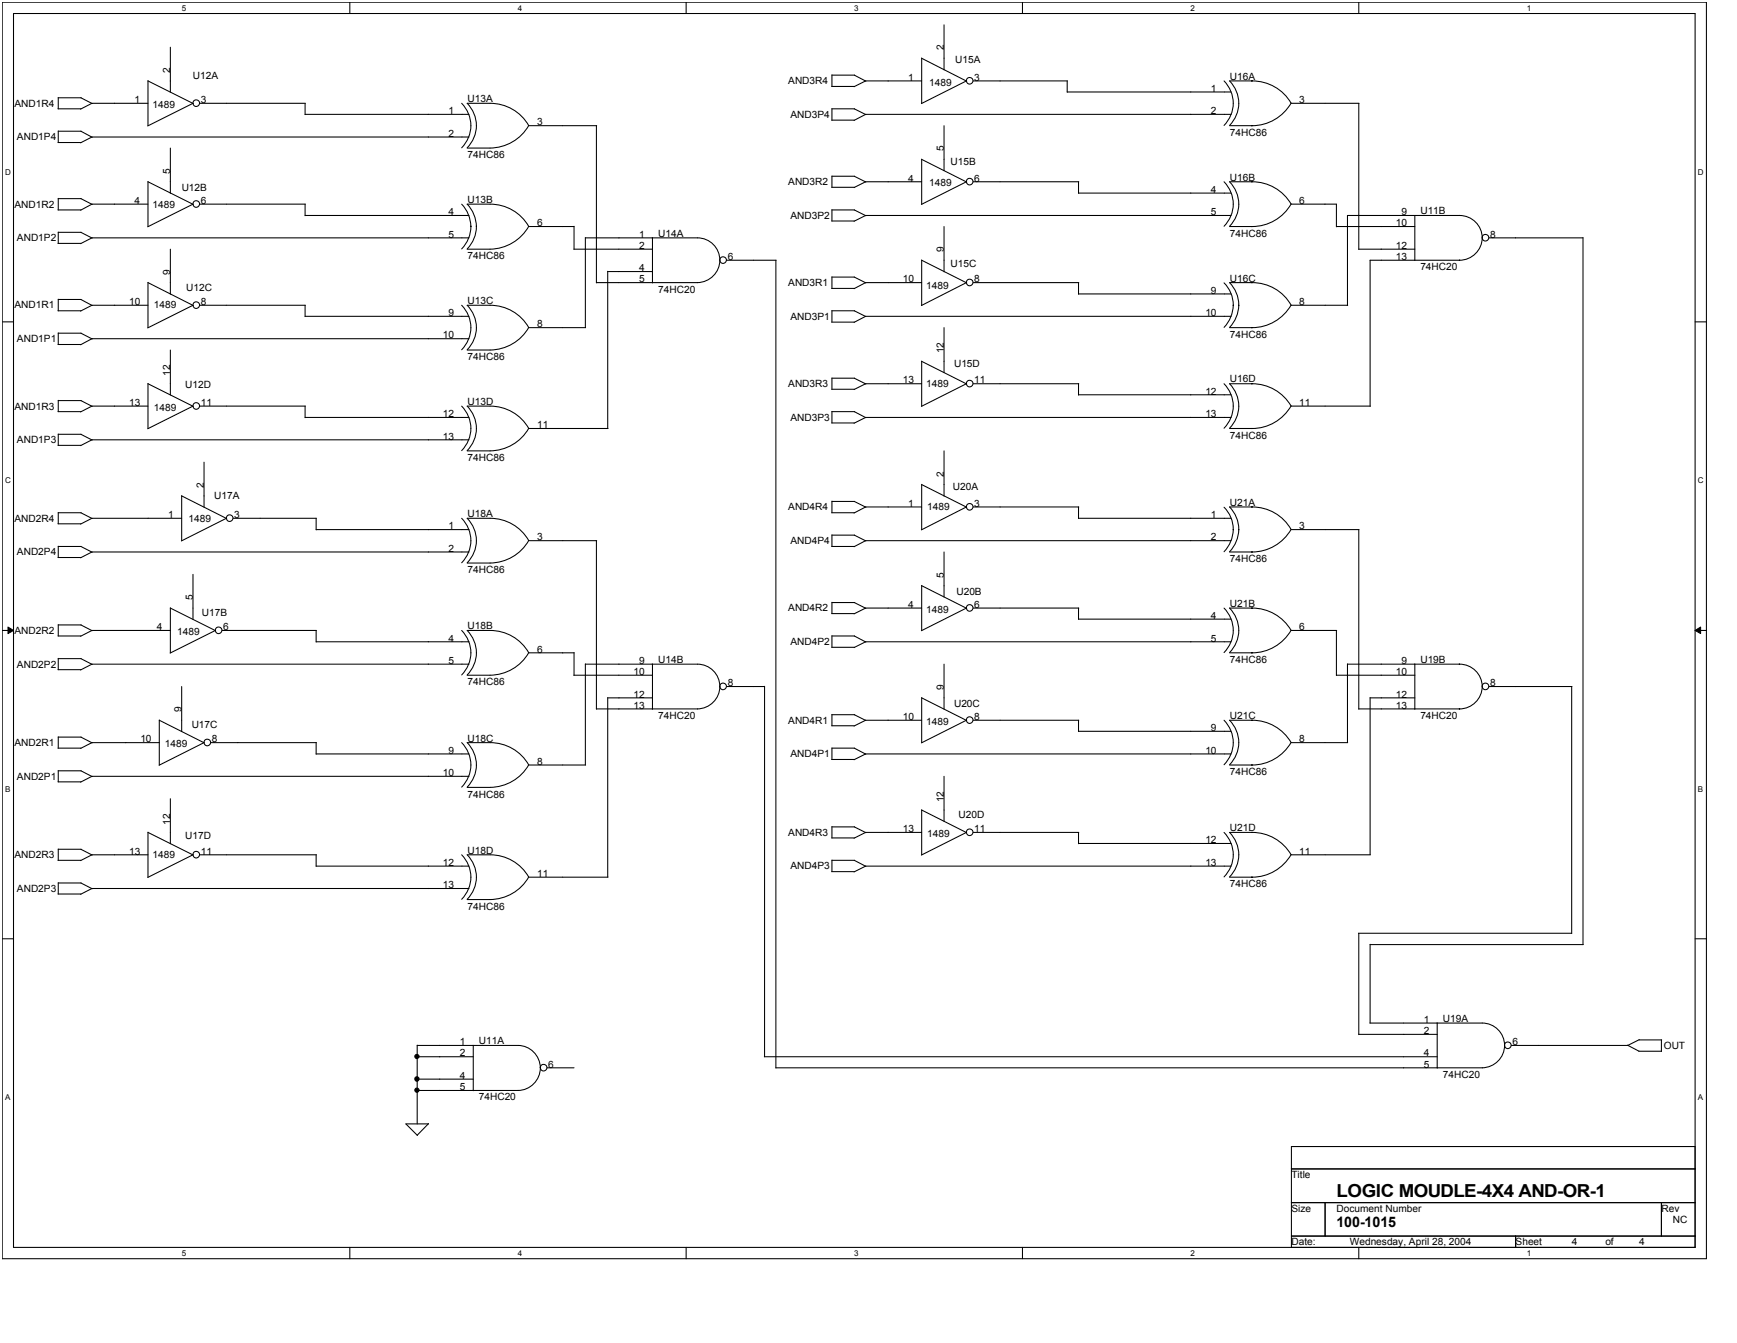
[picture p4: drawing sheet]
<svg xmlns="http://www.w3.org/2000/svg" width="279mm" height="216mm" viewBox="0 0 279 216" stroke-linecap="round" stroke-linejoin="round" font-family="sans-serif">
<path d="M.4 .4h274.1v202h-274.1zM2.2 2.2h270.5v198.3h-270.5z" fill="none" stroke="#000" stroke-width=".17"/>
<g fill="#fff">
<path d="M29.2 .6h.7v1.4h-.7z"/>
<path d="M29.2 200.7h.7v1.4h-.7z"/>
</g>
<path d="M56.3 .4v1.8M56.3 200.5v1.9" fill="none" stroke="#000" stroke-width=".17"/>
<g fill="#fff">
<path d="M83.3 .6h.7v1.4h-.7z"/>
<path d="M83.3 200.7h.7v1.4h-.7z"/>
</g>
<path d="M110.4 .4v1.8M110.4 200.5v1.9" fill="none" stroke="#000" stroke-width=".17"/>
<g fill="#fff">
<path d="M137.4 .6h.7v1.4h-.7z"/>
<path d="M137.4 200.7h.7v1.4h-.7z"/>
</g>
<path d="M164.5 .4v1.8M164.5 200.5v1.9" fill="none" stroke="#000" stroke-width=".17"/>
<g fill="#fff">
<path d="M191.5 .6h.7v1.4h-.7z"/>
<path d="M191.5 200.7h.7v1.4h-.7z"/>
</g>
<path d="M218.6 .4v1.8M218.6 200.5v1.9" fill="none" stroke="#000" stroke-width=".17"/>
<g fill="#fff">
<path d="M245.6 .6h.7v1.4h-.7z"/>
<path d="M245.6 200.7h.7v1.4h-.7z"/>
<path d="M.8 26.9h.9v1.4h-.9z"/>
<path d="M273.1 26.9h.9v1.4h-.9z"/>
<path d="M.8 76.5h.9v1.4h-.9z"/>
<path d="M273.1 76.5h.9v1.4h-.9z"/>
</g>
<path d="M.4 51.7h1.8M272.7 51.7h1.8" fill="none" stroke="#000" stroke-width=".17"/>
<g fill="#fff">
<path d="M.8 126.1h.8v1.4h-.8z"/>
<path d="M273.1 126.1h.8v1.4h-.8z"/>
</g>
<path d="M.4 101.4h1.8M272.7 101.4h1.8" fill="none" stroke="#000" stroke-width=".17"/>
<path d="M1.3 100.8l.9 .6-.9 .5zM272.7 101.4l.8-.6v1.1z" fill="#000"/>
<path d="M1.3 100.8l.9 .6-.9 .5zM272.7 101.4l.8-.6v1.1z" fill="none" stroke="#000" stroke-width=".16"/>
<g fill="#fff">
<path d="M.8 175.7h.8v1.4h-.8z"/>
<path d="M273.1 175.7h.8v1.4h-.8z"/>
</g>
<g fill="none" stroke="#000" stroke-width=".17">
<path d="M9.3 17.5h3.7M9.4 15.7v1.8M9.4 15.7h3.7M13 15.7l1.8 .9M23.8 16.6h-9l-1.8 .9M23.8 13l7.3 3.6M23.8 13v7.2M27.4 7.6v7.2M31 16.6l-7.2 3.6M32.1 16.6h17M49.1 18.4h26.3M49.1 16.6v1.8"/>
<path d="M74.3 16.6a5.1 5.1 0 0 1 0 7.2M133.8 13.9h3.6M133.8 19.3h3.6M133.8 17.5h3.7M133.8 12v1.9M133.8 17.5v1.8M133.8 12.1h3.7M137.4 12.1l1.9 1M137.4 17.5l1.9 .9M148.3 9.3v7.3M148.3 9.4l7.2 3.7M148.3 13h-9.1l-1.8 .9"/>
<path d="M151.9 4v7.2M155.4 13l-7.2 3.6M156.5 13h15.2M171.7 14.8h26.3M171.7 13v1.8M196.9 13a5.1 5.1 0 0 1 0 7.2M198 18.4h-58.8l-1.8 1M207.7 16.6a7.2 7.2 0 0 0-6.4-3.6h.1h-3.6a5.1 5.1 0 0 1 0 7.2M207.7 16.6a7.3 7.3 0 0 1-6.4 3.6h.1h-3.6M207.7 16.6h10.9M218.6 16.6v23.5M9.3 33.8h3.7"/>
<path d="M9.3 39.1h3.7M9.3 22.9h3.7M9.4 21.1v1.8M9.4 31.9v1.9M9.4 37.3v1.8M9.4 31.9h3.7M9.4 37.3h3.7M9.4 21.1h3.7M13 31.9l1.8 1M13 37.3l1.8 1M13 21.1l1.8 1M23.8 32.8h-9l-1.8 1"/>
<path d="M23.8 29.2v7.2M23.8 29.2l7.3 3.7M27.4 23.8v7.3M31 32.8l-7.2 3.7M32.1 32.8h17M49.1 34.6h26.3M49.1 32.8v1.9M74.3 32.8a5.4 5.4 0 0 1 1.4 3.6 5.2 5.2 0 0 1-1.4 3.6M75.4 22h-60.6l-1.8 1M75.4 38.2h-60.6l-1.8 1M85.1 20.2a7.1 7.1 0 0 0-6.3-3.6h-3.7a5.1 5.1 0 0 1 0 7.2M85.1 20.2a7.2 7.2 0 0 1-6.3 3.6h-3.7"/>
<path d="M85.1 36.4a7.1 7.1 0 0 0-6.3-3.6h-3.7a5.4 5.4 0 0 1 1.5 3.6 5.2 5.2 0 0 1-1.5 3.6M85.1 36.4a7.3 7.3 0 0 1-6.3 3.7h-3.7M85.1 20.2h10.9M85.1 36.4h7.2M92.3 36.4v3.7M94.2 38.2h18a3.6 3.6 0 0 1 3.6 3.6 3.6 3.6 0 0 1-3.6 3.6M94.2 38.2v14.5M95.9 20.2v25.3M104.9 38.2v7.3M133.8 30.1h3.6M133.8 35.5h3.6M133.8 33.8h3.7"/>
<path d="M133.8 28.3v1.8M133.8 33.7v1.8M133.8 28.3h3.7M137.4 28.3l1.9 1M137.4 33.8l1.9 .9M148.3 29.2h-9.1l-1.8 1M148.3 25.6v7.2M148.3 25.6l7.2 3.7M151.9 20.2v7.2M151.9 36.4v7.3M155.4 29.2l-7.2 3.7M156.5 29.2h17"/>
<path d="M173.5 31h24.5M173.5 29.2v1.9M196.9 29.2a5.1 5.1 0 0 1 0 7.2M198 34.6h-58.8l-1.8 1M207.7 32.8a7.2 7.2 0 0 0-6.4-3.6h.1h-3.6a5.1 5.1 0 0 1 0 7.2M207.7 32.8a7.2 7.2 0 0 1-6.4 3.6h.1h-3.6M207.7 32.8h7.3v3.7M215 36.4h12.6M227.6 34.6v7.3M239.5 38.2h15.1M254.6 38.2v113.7M9.3 50h3.7"/>
<path d="M9.3 55.4h3.7M9.4 48.1h3.7M9.4 48.1v1.9M9.4 53.5v1.9M9.4 53.6h3.7M13 48.1l1.8 1M13 53.6l1.8 .9M23.8 45.4v7.3M23.8 45.4l7.3 3.7M23.8 49.1h-9l-1.8 .9M27.4 40.1v7.2M27.4 56.3v7.2"/>
<path d="M31 49.1l-7.2 3.6M32.1 49.1h17M49.1 50.9h26.3M49.1 49.1v1.8M74.3 49.1a5.1 5.1 0 0 1 0 7.1M75.4 54.5h-60.6l-1.8 .9M85.1 52.7a7.1 7.1 0 0 0-6.3-3.6h-3.7a5.1 5.1 0 0 1 0 7.1M85.1 52.6a7.2 7.2 0 0 1-6.3 3.7h-3.7M85.1 52.7h9.1M92.3 40.1h12.6M95.9 45.4h16.3M97.8 43.7h7.1"/>
<path d="M97.8 43.6v25.3M116.9 41.8h7.9M124.8 41.8v129.9M133.8 46.4h3.6M133.8 51.8h3.6M133.8 50h3.7M133.8 44.5h3.7M133.8 44.5v1.9M133.8 49.9v1.9M137.4 44.5l1.9 1M137.4 50l1.9 .9M148.3 41.8l7.2 3.7"/>
<path d="M148.3 41.8v7.3M148.3 58v7.3M148.3 45.4h-9.1l-1.8 1M148.3 58.1l7.2 3.6M151.9 52.7v7.2M155.4 45.4l-7.2 3.7M156.5 45.4h17M173.5 47.3h24.5M173.5 45.4v1.9M196.9 45.5a5 5 0 0 1 1.5 3.6l-.2 1.1-.3 1-1 1.4M198 50.9h-58.8l-1.8 .9M207.7 49.1a7.1 7.1 0 0 0-6.4-3.7h.1h-3.6a5.2 5.2 0 0 1 1.5 3.7l-.2 1.1-.4 1-.9 1.4"/>
<path d="M207.7 49a7.3 7.3 0 0 1-6.4 3.7h.1h-3.6M207.7 49.1h9.1M218.6 40.1h9M234.8 41.8h-.1a3.6 3.6 0 0 0 3.7-3.6 3.6 3.6 0 0 0-3.7-3.6h-18v14.5M234.8 41.8h-14.4v23.5M9.3 66.2h3.7M9.3 71.6h3.7M9.4 64.4v1.8M9.4 69.8v1.8M9.4 64.4h3.7M9.4 69.8h3.7M13 64.4l1.8 .9"/>
<path d="M13 69.8l1.8 .9M23.8 65.3h-9l-1.8 .9M23.8 61.6v7.3M23.8 61.7l7.3 3.6M29.2 79.7l7.3 3.7M29.2 79.7v7.2M31 65.3l-7.2 3.6M32.1 65.3h17M32.8 74.3v7.2M49.1 67.1h26.3M49.1 65.3v1.8M74.3 65.3a5.1 5.1 0 0 1 0 7.1"/>
<path d="M75.4 70.7h-60.6l-1.8 .9M85.1 68.9a7.1 7.1 0 0 0-6.3-3.6h-3.7a5.1 5.1 0 0 1 0 7.1M85.1 68.8a7.2 7.2 0 0 1-6.3 3.7h-3.7M85.1 68.9h12.7M133.8 62.6h3.6M133.8 68h3.6M133.8 66.2h3.7M133.8 60.8v1.8M133.8 66.1v1.9M133.8 60.8h3.7M137.4 60.8l1.9 .9M137.4 66.2l1.9 .9"/>
<path d="M148.3 77.9v7.2M148.3 61.7h-9.1l-1.8 .9M148.3 77.9l7.2 3.6M151.9 72.5v7.3M155.4 61.7l-7.2 3.6M156.5 61.7h17M173.5 63.5h24.5M173.5 61.7v1.8M196.9 61.7a5.1 5.1 0 0 1 0 7.1M198 67.1h-58.8l-1.8 .9M207.7 65.3a7.2 7.2 0 0 0-6.4-3.6h.1h-3.6a5.1 5.1 0 0 1 0 7.1M207.7 65.2a7.3 7.3 0 0 1-6.4 3.7h.1h-3.6"/>
<path d="M207.7 65.3h12.7M9.3 84.2h3.7M9.3 89.6h3.7M9.4 82.4v1.8M9.4 87.8v1.8M9.4 82.4h3.7M9.4 87.8h3.7M13 82.4l1.8 1M13 87.8l1.8 1M27.4 97.7v7.2M27.4 97.8l7.3 3.6M29.2 83.3h-14.4l-1.8 1"/>
<path d="M31 92.3v7.3M36.4 83.3l-7.2 3.7M37.5 83.3h13.4M50.9 85.1h24.5M50.9 83.3v1.9M74.3 83.3a5.1 5.1 0 0 1 0 7.2M75.4 88.7h-60.6l-1.8 1M85.1 86.9a7.1 7.1 0 0 0-6.3-3.6h-3.7a5.1 5.1 0 0 1 0 7.2M85.1 86.9a7.2 7.2 0 0 1-6.3 3.6h-3.7M85.1 86.9h10.9M95.9 86.9v27.1M133.8 82.4h3.6"/>
<path d="M133.8 87.8h3.6M133.8 98.6h3.6M133.8 80.6v1.8M133.8 86v1.8M133.8 96.8v1.8M133.8 80.6h3.7M133.8 86h3.7M133.8 96.9h3.7M137.4 80.6l1.9 .9M137.4 86l1.9 1M137.4 96.9l1.9 .9M148.3 94.1v7.3"/>
<path d="M148.3 94.2l7.2 3.6M148.3 97.8h-9.1l-1.8 .9M148.3 81.5h-9.1l-1.8 1M151.9 88.7v7.3M155.4 97.8l-7.2 3.6M155.4 81.5l-7.2 3.7M156.5 97.8h17M156.5 81.5h17M173.5 83.3h24.5M173.5 99.5h24.5M173.5 81.5v1.9M173.5 97.8v1.8"/>
<path d="M196.9 81.5a5 5 0 0 1 1.5 3.7l-.2 1-.3 1.1-1 1.4M196.9 97.8a5.1 5.1 0 0 1 0 7.1M198 86.9h-58.8l-1.8 1M207.7 85.1a7.1 7.1 0 0 0-6.4-3.6h.1h-3.6a5.2 5.2 0 0 1 1.5 3.7l-.2 1-.4 1.1-.9 1.4M207.7 85.1a7.3 7.3 0 0 1-6.4 3.6h.1h-3.6M207.7 85.1h10.9M218.6 85.1v28.9M9.3 102.2h3.7M9.3 107.7h3.7M9.4 100.4v1.8M9.4 105.8v1.9M9.4 118.5v1.8"/>
<path d="M9.4 118.5h3.7M9.4 100.5h3.7M9.4 105.9h3.7M13 118.5l1.8 .9M13 100.5l1.8 .9M13 105.9l1.8 .9M25.6 119.4h-10.8l-1.8 .9M25.6 115.8l7.3 3.6M25.6 115.7v7.3M27.4 101.4h-12.6l-1.8 .9M29.2 110.4v7.2M32.8 119.4l-7.2 3.6"/>
<path d="M33.9 119.4h17M34.6 101.4l-7.2 3.6M35.7 101.4h15.2M50.9 103.2h24.5M50.9 101.4v1.8M50.9 119.4v1.8M74.3 119.4a5.1 5.1 0 0 1 0 7.1M74.3 101.4a5.1 5.1 0 0 1 0 7.1M75.4 106.8h-60.6l-1.8 .9M85.1 104.9a7.1 7.1 0 0 0-6.3-3.5h-3.7a5.1 5.1 0 0 1 0 7.1M85.1 104.9a7.2 7.2 0 0 1-6.3 3.6h-3.7M85.1 104.9h7.2"/>
<path d="M92.3 108.5h12.6M92.3 104.9v3.6M94.2 106.8h18a3.6 3.6 0 0 1 3.6 3.6 3.6 3.6 0 0 1-3.6 3.6M94.2 106.7v16.3M95.9 114h16.3M97.8 112.2h7.1M97.8 112.1v28.9M104.9 106.8v7.2M116.9 110.4h6.1M123 110.3v59.6M133.8 116.7h3.6M133.8 104.1h3.6"/>
<path d="M133.8 102.2h3.7M133.8 102.2v1.9M133.8 114.9v1.8M133.8 114.9h3.7M137.4 114.9l1.9 .9M137.4 102.2l1.9 1M148.3 112.1v7.3M148.3 112.2l7.2 3.6M148.3 115.8h-9.1l-1.8 .9M151.9 106.8v7.2M155.4 115.8l-7.2 3.6M156.5 115.8h17"/>
<path d="M173.5 117.6h24.5M173.5 115.8v1.8M196.9 115.8a5.1 5.1 0 0 1 0 7.1M198 103.2h-58.8l-1.8 .9M207.7 101.4a7.2 7.2 0 0 0-6.4-3.6h.1h-3.6a5.1 5.1 0 0 1 0 7.1M207.7 101.3a7.3 7.3 0 0 1-6.4 3.6h.1h-3.6M207.7 119.4a7.2 7.2 0 0 0-6.4-3.6h.1h-3.6a5.1 5.1 0 0 1 0 7.1M207.7 119.3a7.3 7.3 0 0 1-6.4 3.7h.1h-3.6M207.7 119.4h9.1M207.7 101.4h7.3M215 108.5h12.6M215 101.4v7.2"/>
<path d="M216.7 106.8h18a3.6 3.6 0 0 1 3.7 3.6 3.6 3.6 0 0 1-3.7 3.6h.1M216.7 106.7v12.7M218.6 114h16.2M220.4 112.2h7.2M220.4 112.1v25.3M227.6 106.8v7.2M239.5 110.4h13.4M252.8 110.4v39.7M9.3 120.3h3.7M9.3 138.3h3.7M9.3 125.7h3.7M9.4 123.9v1.8"/>
<path d="M9.4 136.5v1.8M9.4 136.5h3.7M9.4 123.9h3.7M13 136.5l1.8 1M13 123.9l1.8 .9M23.8 133.8v7.2M23.8 137.4h-9l-1.8 .9M23.8 133.8l7.3 3.7M27.4 128.4v7.2M31 137.4l-7.2 3.7M32.1 137.4h18.8M50.9 139.2h24.5"/>
<path d="M50.9 121.2h24.5M50.9 137.4v1.9M74.3 137.4a5.1 5.1 0 0 1 0 7.2M75.4 124.8h-60.6l-1.8 .9M85.1 123a7.1 7.1 0 0 0-6.3-3.6h-3.7a5.1 5.1 0 0 1 0 7.1M85.1 122.9a7.2 7.2 0 0 1-6.3 3.7h-3.7M85.1 123h9.1M133.8 122.1h3.6M133.8 134.7h3.6M133.8 120.3h3.7M133.8 138.3h3.7M133.8 120.2v1.9"/>
<path d="M133.8 132.9v1.8M133.8 138.3v1.8M133.8 132.9h3.7M137.4 120.3l1.9 .9M137.4 138.3l1.9 1M137.4 132.9l1.9 1M148.3 130.2v7.2M148.3 133.8h-9.1l-1.8 .9M148.3 130.2l7.2 3.7M151.9 124.8v7.2M155.4 133.8l-7.2 3.7M156.5 133.8h17"/>
<path d="M173.5 135.6h24.5M173.5 133.8v1.8M196.9 133.8a5.1 5.1 0 0 1 0 7.2M198 139.2h-58.8l-1.8 1M198 121.2h-58.8l-1.8 .9M207.7 137.4a7.2 7.2 0 0 0-6.4-3.6h.1h-3.6a5.1 5.1 0 0 1 0 7.2M207.7 137.4a7.3 7.3 0 0 1-6.4 3.6h.1h-3.6M207.7 137.4h12.7M.4 150.9h1.8M9.3 143.7h3.7M9.4 141.9v1.8M9.4 141.9h3.7"/>
<path d="M13 141.9l1.8 1M75.4 142.8h-60.6l-1.8 1M85.1 141a7.1 7.1 0 0 0-6.3-3.6h-3.7a5.1 5.1 0 0 1 0 7.2M85.1 141a7.2 7.2 0 0 1-6.3 3.6h-3.7M85.1 141h12.7M133.8 140.1h3.6M218.5 150h34.3M218.6 150v16.3M220.4 151.8v12.7M220.4 151.9h34.3M272.7 150.9h1.8M67.1 168.1h16.2a3.7 3.7 0 0 1 3.6 3.6v-.1a3.7 3.7 0 0 1-3.6 3.7"/>
<path d="M67.1 175.3h16.3M67.1 169.9h9M67.1 173.5h9M67.1 168v12.7M76.1 168.1v7.2M88 171.7h4.3M122.9 169.9h108.3M124.8 171.7h113.7M218.6 166.3h12.6M220.3 164.5h18.1a3.6 3.6 0 0 1 3.6 3.6 3.6 3.6 0 0 1-3.6 3.6M231.2 164.5v7.2M243.1 168.1h18.8"/>
<path d="M261.8 168l1.8 1M263.6 169h3.6M263.6 167.2h3.7M263.7 167.1l-1.9 1M267.2 167.2v1.8M68.9 180.7h-3.6l1.8 1.8M68.9 180.6l-1.8 1.9M207.7 184.3h65v16.2h-65zM207.7 187.9h65M207.7 193.3h65M207.7 198.7h65M213.1 193.3v5.4"/>
<path d="M243.8 198.7v1.8M267.2 193.3v5.4"/>
<circle cx="31.6" cy="16.6" r=".54"/>
<circle cx="156" cy="13" r=".54"/>
<circle cx="31.6" cy="32.8" r=".54"/>
<circle cx="156" cy="29.2" r=".54"/>
<circle cx="238.9" cy="38.2" r=".54"/>
<circle cx="31.6" cy="49" r=".54"/>
<circle cx="116.3" cy="41.8" r=".54"/>
<circle cx="156" cy="45.4" r=".54"/>
<circle cx="31.6" cy="65.3" r=".54"/>
<circle cx="156" cy="61.7" r=".54"/>
<circle cx="36.9" cy="83.3" r=".54"/>
<circle cx="156" cy="81.5" r=".54"/>
<circle cx="156" cy="97.7" r=".54"/>
<circle cx="33.3" cy="119.4" r=".54"/>
<circle cx="35.2" cy="101.3" r=".54"/>
<circle cx="116.3" cy="110.3" r=".54"/>
<circle cx="156" cy="115.8" r=".54"/>
<circle cx="238.9" cy="110.3" r=".54"/>
<circle cx="31.6" cy="137.4" r=".54"/>
<circle cx="156" cy="133.8" r=".54"/>
<circle cx="67" cy="173.5" r=".35"/>
<circle cx="67.1" cy="169.8" r=".34"/>
<circle cx="67.1" cy="175.3" r=".34"/>
<circle cx="87.4" cy="171.6" r=".54"/>
<circle cx="242.5" cy="168" r=".54"/>
</g>
<g fill="#000">
<circle cx="67" cy="173.5" r=".35"/>
<circle cx="67.1" cy="169.8" r=".34"/>
<circle cx="67.1" cy="175.3" r=".34"/>
</g>
<text font-size="2.9" x="215" y="192.4">LOGIC MOUDLE-4X4 AND-OR-1</text>
<text font-size="2.3" x="215" y="197.3">100-1015</text>
<g font-size="1.6">
<text x="27.4" y="11.7" transform="rotate(-90 27.4 11.7)">2</text>
<text x="151.8" y="8.1" transform="rotate(-90 151.8 8.1)">2</text>
<text x="153.6" y="10.1">U15A</text>
<text x="2.3" y="17.2">AND1R4</text>
<text x="21.6" y="16.6">1</text>
<text x="24.5" y="17.3">1489</text>
<text x="31" y="12.6">U12A</text>
<text x="32.3" y="16.6">3</text>
<text x="75.2" y="16.4">U13A</text>
<text x="126.8" y="13.5">AND3R4</text>
<text x="146.1" y="13">1</text>
<text x="149.5" y="13.9">1489</text>
<text x="156.7" y="13">3</text>
<text x="194.8" y="14.7">1</text>
<text x="197.8" y="12.8">U16A</text>
<text x="209" y="16.6">3</text>
<text x="2.7" y="22.5">AND1P4</text>
<text x="72.1" y="18.3">1</text>
<text x="72.1" y="22">2</text>
<text x="86.4" y="20.2">3</text>
<text x="127.1" y="18.9">AND3P4</text>
<text x="194.8" y="18.3">2</text>
<text x="197.8" y="21.8">74HC86</text>
<text x="27.4" y="28" transform="rotate(-90 27.4 28)">5</text>
<text x="75.2" y="25.4">74HC86</text>
<text x="126.8" y="29.8">AND3R2</text>
<text x="146.1" y="29.2">4</text>
<text x="149.5" y="29.9">1489</text>
<text x="151.8" y="24.4" transform="rotate(-90 151.8 24.4)">5</text>
<text x="152.9" y="26.5">U15B</text>
<text x="156.7" y="29.2">6</text>
<text x="197.8" y="29.1">U16B</text>
<text x="2.3" y="33.4">AND1R2</text>
<text x="21.6" y="32.8">4</text>
<text x="24.5" y="33.4">1489</text>
<text x="29.2" y="30.7">U12B</text>
<text x="32.3" y="32.8">6</text>
<text x="72.1" y="34.6">4</text>
<text x="75.2" y="32.7">U13B</text>
<text x="127.1" y="35.2">AND3P2</text>
<text x="194.8" y="31">4</text>
<text x="194.8" y="34.6">5</text>
<text x="209" y="32.8">6</text>
<text x="225.4" y="34.6">9</text>
<text x="228.5" y="34.4">U11B</text>
<text x="2.7" y="38.8">AND1P2</text>
<text x="72.1" y="38.2">5</text>
<text x="75.2" y="41.7">74HC86</text>
<text x="86.4" y="36.4">6</text>
<text x="102.8" y="38.2">1</text>
<text x="102.8" y="40">2</text>
<text x="105.9" y="38.1">U14A</text>
<text x="117.1" y="41.8">6</text>
<text x="151.8" y="40.6" transform="rotate(-90 151.8 40.6)">9</text>
<text x="197.8" y="38.1">74HC86</text>
<text x="224.5" y="36.4">10</text>
<text x="224.5" y="40">12</text>
<text x="224.5" y="41.8">13</text>
<text x="239.7" y="38.2">8</text>
<text x="27.4" y="44.2" transform="rotate(-90 27.4 44.2)">9</text>
<text x="29.9" y="46.7">U12C</text>
<text x="102.8" y="43.6">4</text>
<text x="102.8" y="45.4">5</text>
<text x="105.9" y="47.1">74HC20</text>
<text x="126.8" y="46">AND3R1</text>
<text x="145.2" y="45.4">10</text>
<text x="149" y="46.5">1489</text>
<text x="152.9" y="42.9">U15C</text>
<text x="156.7" y="45.4">8</text>
<text x="194.8" y="47.2">9</text>
<text x="197.8" y="45.3">U16C</text>
<text x="228.5" y="43.4">74HC20</text>
<text x="2.3" y="49.6">AND1R1</text>
<text x="20.8" y="49">10</text>
<text x="24.7" y="49.6">1489</text>
<text x="32.3" y="49">8</text>
<text x="72.1" y="50.8">9</text>
<text x="75.2" y="48.9">U13C</text>
<text x="86.4" y="52.6">8</text>
<text x="127.1" y="51.4">AND3P1</text>
<text x="193.9" y="50.8">10</text>
<text x="209" y="49">8</text>
<text x="2.7" y="55">AND1P1</text>
<text x="71.3" y="54.4">10</text>
<text x="75.2" y="57.9">74HC86</text>
<text x="151.8" y="56.8" transform="rotate(-90 151.8 56.8)">12</text>
<text x="153.5" y="59">U15D</text>
<text x="197.8" y="54.3">74HC86</text>
<text x="2.3" y="65.8">AND1R3</text>
<text x="20.8" y="65.2">13</text>
<text x="27.4" y="60.4" transform="rotate(-90 27.4 60.4)">12</text>
<text x="29.8" y="62.4">U12D</text>
<text x="32.3" y="65.2">11</text>
<text x="75.2" y="65.1">U13D</text>
<text x="126.8" y="62.2">AND3R3</text>
<text x="145.2" y="61.6">13</text>
<text x="149" y="62.2">1489</text>
<text x="156.7" y="61.6">11</text>
<text x="193.9" y="63.4">12</text>
<text x="197.8" y="61.5">U16D</text>
<text x="209" y="65.2">11</text>
<text x="2.7" y="71.3">AND1P3</text>
<text x="24.7" y="66">1489</text>
<text x="71.3" y="67.1">12</text>
<text x="71.3" y="70.7">13</text>
<text x="86.4" y="68.8">11</text>
<text x="127.1" y="67.6">AND3P3</text>
<text x="193.9" y="67.1">13</text>
<text x="197.8" y="70.5">74HC86</text>
<text x="75.2" y="74.1">74HC86</text>
<text x="151.8" y="76.6" transform="rotate(-90 151.8 76.6)">2</text>
<text x="2.3" y="83.9">AND2R4</text>
<text x="27.1" y="83.3">1</text>
<text x="30.3" y="83.9">1489</text>
<text x="32.8" y="78.5" transform="rotate(-90 32.8 78.5)">2</text>
<text x="34.5" y="80.3">U17A</text>
<text x="37.7" y="83.3">3</text>
<text x="75.2" y="83.2">U18A</text>
<text x="126.8" y="82">AND4R4</text>
<text x="146.1" y="81.5">1</text>
<text x="149.1" y="82">1489</text>
<text x="153.3" y="78.8">U20A</text>
<text x="156.7" y="81.5">3</text>
<text x="194.8" y="83.3">1</text>
<text x="197.8" y="81.3">U21A</text>
<text x="2.7" y="89.3">AND2P4</text>
<text x="72.1" y="85.1">1</text>
<text x="72.1" y="88.7">2</text>
<text x="86.4" y="86.9">3</text>
<text x="127.1" y="87.5">AND4P4</text>
<text x="194.8" y="86.9">2</text>
<text x="209" y="85.1">3</text>
<text x="75.2" y="92.2">74HC86</text>
<text x="151.8" y="92.9" transform="rotate(-90 151.8 92.9)">5</text>
<text x="153.8" y="95.6">U20B</text>
<text x="197.8" y="90.3">74HC86</text>
<text x="2.3" y="101.9">AND2R2</text>
<text x="25.2" y="101.3">4</text>
<text x="31" y="96.5" transform="rotate(-90 31 96.5)">5</text>
<text x="32.5" y="99">U17B</text>
<text x="35.9" y="101.3">6</text>
<text x="75.2" y="101.2">U18B</text>
<text x="126.8" y="98.3">AND4R2</text>
<text x="146.1" y="97.7">4</text>
<text x="149" y="98.5">1489</text>
<text x="156.7" y="97.7">6</text>
<text x="194.8" y="99.5">4</text>
<text x="197.8" y="97.5">U21B</text>
<text x="209" y="101.3">6</text>
<text x="2.7" y="107.3">AND2P2</text>
<text x="28.5" y="102.1">1489</text>
<text x="72.1" y="103.1">4</text>
<text x="72.1" y="106.7">5</text>
<text x="86.4" y="104.9">6</text>
<text x="102.8" y="106.7">9</text>
<text x="105.9" y="106.6">U14B</text>
<text x="127.1" y="103.7">AND4P2</text>
<text x="194.8" y="103.1">5</text>
<text x="197.8" y="106.6">74HC86</text>
<text x="225.4" y="106.7">9</text>
<text x="228.5" y="106.6">U19B</text>
<text x="75.2" y="110.2">74HC86</text>
<text x="101.9" y="108.5">10</text>
<text x="101.9" y="112.1">12</text>
<text x="101.9" y="113.9">13</text>
<text x="117.1" y="110.3">8</text>
<text x="151.8" y="110.9" transform="rotate(-90 151.8 110.9)">9</text>
<text x="153.5" y="113.6">U20C</text>
<text x="224.5" y="108.5">10</text>
<text x="224.5" y="112.1">12</text>
<text x="224.5" y="113.9">13</text>
<text x="239.7" y="110.3">8</text>
<text x="2.3" y="119.9">AND2R1</text>
<text x="22.6" y="119.3">10</text>
<text x="29.2" y="114.5" transform="rotate(-90 29.2 114.5)">9</text>
<text x="30.8" y="117.1">U17C</text>
<text x="34.1" y="119.3">8</text>
<text x="75.2" y="119.2">U18C</text>
<text x="105.9" y="115.6">74HC20</text>
<text x="126.8" y="116.3">AND4R1</text>
<text x="145.2" y="115.7">10</text>
<text x="149" y="116.5">1489</text>
<text x="156.7" y="115.7">8</text>
<text x="194.8" y="117.5">9</text>
<text x="197.8" y="115.6">U21C</text>
<text x="209" y="119.3">8</text>
<text x="228.5" y="115.6">74HC20</text>
<text x="2.7" y="125.4">AND2P1</text>
<text x="26.5" y="120.1">1489</text>
<text x="71.3" y="124.8">10</text>
<text x="72.1" y="121.2">9</text>
<text x="86.4" y="122.9">8</text>
<text x="127.1" y="121.7">AND4P1</text>
<text x="193.9" y="121.2">10</text>
<text x="197.8" y="124.6">74HC86</text>
<text x="75.2" y="128.2">74HC86</text>
<text x="151.8" y="129" transform="rotate(-90 151.8 129)">12</text>
<text x="154.2" y="131.4">U20D</text>
<text x="2.3" y="138">AND2R3</text>
<text x="20.8" y="137.4">13</text>
<text x="24.5" y="138">1489</text>
<text x="27.4" y="132.5" transform="rotate(-90 27.4 132.5)">12</text>
<text x="29.8" y="134.9">U17D</text>
<text x="32.3" y="137.4">11</text>
<text x="75.2" y="137.2">U18D</text>
<text x="126.8" y="134.4">AND4R3</text>
<text x="145.2" y="133.8">13</text>
<text x="149.1" y="134.5">1489</text>
<text x="156.7" y="133.8">11</text>
<text x="193.9" y="135.6">12</text>
<text x="197.8" y="133.6">U21D</text>
<text x="209" y="137.4">11</text>
<text x="2.7" y="143.4">AND2P3</text>
<text x="71.3" y="139.2">12</text>
<text x="71.3" y="142.8">13</text>
<text x="86.4" y="141">11</text>
<text x="127.1" y="139.7">AND4P3</text>
<text x="193.9" y="139.2">13</text>
<text x="197.8" y="142.6">74HC86</text>
<text x="75.2" y="146.3">74HC86</text>
<text x="77" y="167.9">U11A</text>
<text x="229" y="164.4">1</text>
<text x="229" y="166.2">2</text>
<text x="232.1" y="164.3">U19A</text>
<text x="74" y="168">1</text>
<text x="74" y="169.8">2</text>
<text x="74" y="173.4">4</text>
<text x="88.2" y="171.6">6</text>
<text x="229" y="169.8">4</text>
<text x="229" y="171.6">5</text>
<text x="232.1" y="173.3">74HC20</text>
<text x="243.3" y="168">6</text>
<text x="267.6" y="168.6">OUT</text>
<text x="74" y="175.3">5</text>
<text x="77" y="176.9">74HC20</text>
<text x="207.7" y="189.4">Title</text>
<text x="207.7" y="194.8">Size</text>
<text x="215" y="194.8">Document Number</text>
<text x="267.2" y="194.8">Rev</text>
<text x="269.1" y="196.6">NC</text>
<text x="207.7" y="200.1">Date:</text>
<text x="217.1" y="200.1">Wednesday, April 28, 2004</text>
<text x="243.8" y="200.1">Sheet</text>
<text x="252.8" y="200.1">4</text>
<text x="258.2" y="200.1">of</text>
<text x="263.6" y="200.1">4</text>
</g>
<g font-size="1.3">
<text x="29.2" y="1.7">5</text>
<text x="83.3" y="1.7">4</text>
<text x="137.4" y="1.7">3</text>
<text x="191.5" y="1.7">2</text>
<text x="245.6" y="1.7">1</text>
<text x=".8" y="28.1">D</text>
<text x="273.1" y="28.1">D</text>
<text x=".8" y="77.6">C</text>
<text x="273.1" y="77.6">C</text>
<text x=".8" y="127.3">B</text>
<text x="273.1" y="127.3">B</text>
<text x=".8" y="176.8">A</text>
<text x="273.1" y="176.8">A</text>
<text x="29.2" y="201.9">5</text>
<text x="83.3" y="201.9">4</text>
<text x="137.4" y="201.9">3</text>
<text x="191.5" y="201.9">2</text>
<text x="245.6" y="201.9">1</text>
</g>
</svg>
